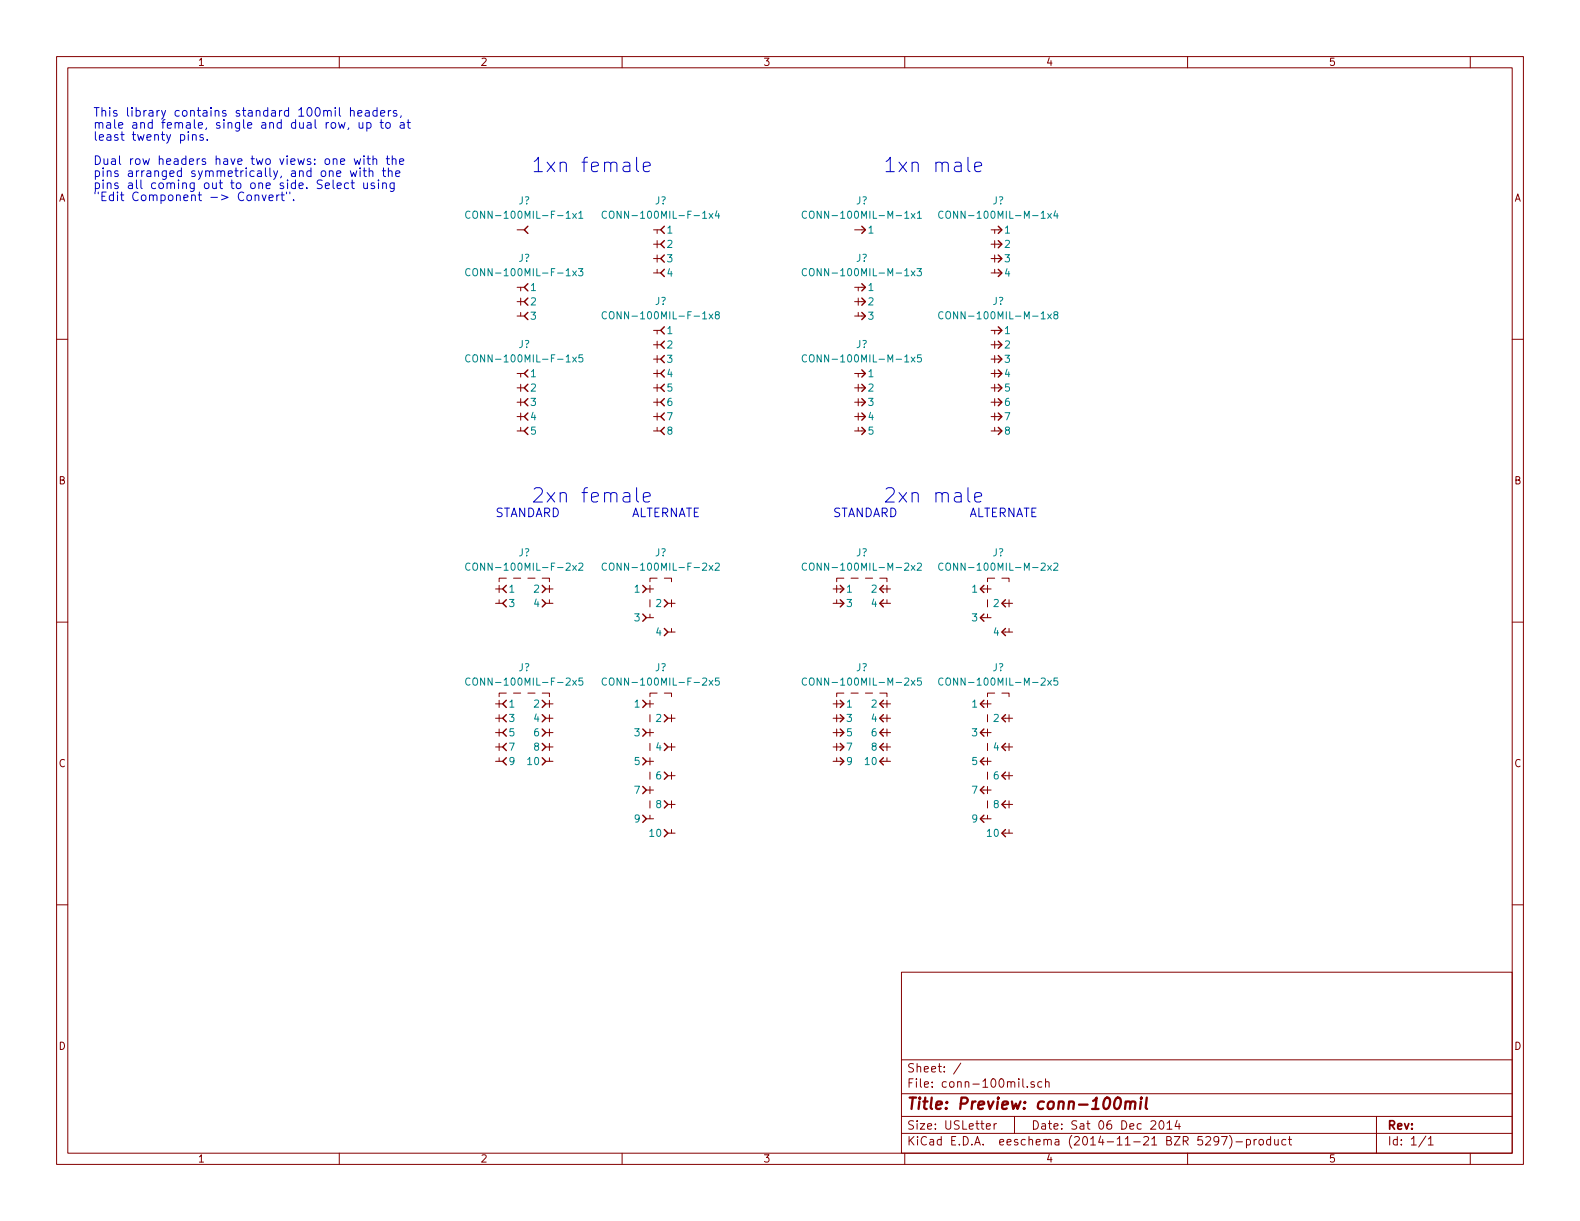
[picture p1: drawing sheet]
<svg xmlns="http://www.w3.org/2000/svg" width="279mm" height="216mm" viewBox="0 0 279 216" stroke-linecap="round" stroke-linejoin="round" font-family="sans-serif">
<g fill="none" stroke="#840000" stroke-width=".18">
<path d="M10 10h259.4v195.9h-259.4zM12 12h255.4v191.9h-255.4zM60 10v2M110 10v2M160 10v2M210 10v2M260 10v2M10 60h2M91.4 40.6h1.3M91.4 50.8h1.3M91.4 53.3h1.3M91.4 55.9h1.3"/>
<path d="M92.1 50.8v.6M92.1 52.7v1.3M92.1 55.2v.7M115.6 40.6h1.2M115.6 43.2h1.2M115.6 45.7h1.2M115.6 48.3h1.2M115.6 58.4h1.2M116.2 40.6v.7M116.2 42.5v1.3M116.2 45.1v1.3M116.2 47.6v.7"/>
<path d="M116.2 58.4v.7M151.1 40.6h1.9M151.1 50.8h1.9M151.1 53.3h1.9M151.1 55.9h1.9M151.8 50.8v.6M151.8 52.7v1.3M151.8 55.2v.7M175.3 40.6h1.9M175.3 43.2h1.9M175.3 45.7h1.9M175.3 48.3h1.9"/>
<path d="M175.3 58.4h1.9M175.9 40.6v.7M175.9 42.5v1.3M175.9 45.1v1.3M175.9 47.6v.7M175.9 58.4v.7M267.4 60h2M91.4 66h1.3M91.4 68.6h1.3M91.4 71.1h1.3M91.4 73.7h1.3M91.4 76.2h1.3"/>
<path d="M92.1 66v.7M92.1 67.9v1.3M92.1 70.5v1.3M92.1 73v1.3M92.1 75.6v.6M115.6 66h1.2M115.6 68.6h1.2M115.6 71.1h1.2M115.6 73.7h1.2M115.6 76.2h1.2M115.6 61h1.2M115.6 63.5h1.2"/>
<path d="M116.2 60.3v1.3M116.2 62.9v1.2M116.2 65.4v1.3M116.2 67.9v1.3M116.2 70.5v1.3M116.2 73v1.3M116.2 75.6v.6M151.1 66h1.9M151.1 68.6h1.9M151.1 71.1h1.9M151.1 73.7h1.9M151.1 76.2h1.9"/>
<path d="M151.8 66v.7M151.8 67.9v1.3M151.8 70.5v1.3M151.8 73v1.3M151.8 75.6v.6M175.3 66h1.9M175.3 68.6h1.9M175.3 71.1h1.9M175.3 73.7h1.9M175.3 76.2h1.9M175.3 61h1.9M175.3 63.5h1.9"/>
<path d="M175.9 60.3v1.3M175.9 62.9v1.2M175.9 65.4v1.3M175.9 67.9v1.3M175.9 70.5v1.3M175.9 73v1.3M175.9 75.6v.6M10 110h2M87.6 104.1h1.3M87.6 106.7h1.3M88.3 103.5v1.3M88.3 106v.7"/>
<path d="M89.5 102.2h-1.2v.7M90.8 102.2h1.3M93.3 102.2h1.3M95.9 102.2h1.3v.7M96.5 104.1h1.3M96.5 106.7h1.3M97.2 103.5v1.3M97.2 106v.7M114.3 104.1h1.3M114.3 109.2h1.3M114.9 103.5v1.3M114.9 106v1.3"/>
<path d="M114.9 108.6v.6M116.2 102.2h-1.3v.7M117.5 102.2h1.2v.7M118.1 106.7h1.3M118.1 111.8h1.3M118.7 106v1.3M118.7 111.1v.7M147.3 104.1h1.9M147.3 106.7h1.9M148 103.5v1.3M148 106v.7M149.2 102.2h-1.2v.7"/>
<path d="M150.5 102.2h1.3M153 102.2h1.3M155.6 102.2h1.2v.7M155.6 104.1h1.9M155.6 106.7h1.9M156.8 103.5v1.3M156.8 106v.7M173.4 104.1h1.9M173.4 109.2h1.9M174.6 103.5v1.3M174.6 106v1.3M174.6 108.6v.6"/>
<path d="M175.9 102.2h-1.3v.7M177.2 102.2h1.2v.7M177.2 106.7h1.9M177.2 111.8h1.9M178.4 106v1.3M178.4 111.1v.7M267.4 110h2M87.6 124.5h1.3M87.6 127h1.3M87.6 129.5h1.3M87.6 132.1h1.3M87.6 134.6h1.3"/>
<path d="M88.3 123.8v1.3M88.3 126.4v1.2M88.3 128.9v1.3M88.3 131.4v1.3M88.3 134v.6M89.5 122.6h-1.2v.6M90.8 122.6h1.3M93.3 122.6h1.3M95.9 122.6h1.3v.6M96.5 124.5h1.3M96.5 127h1.3M96.5 129.5h1.3"/>
<path d="M96.5 132.1h1.3M96.5 134.6h1.3M97.2 123.8v1.3M97.2 126.4v1.2M97.2 128.9v1.3M97.2 131.4v1.3M97.2 134v.6M114.3 124.5h1.3M114.3 129.5h1.3M114.3 134.6h1.3M114.3 139.7h1.3M114.9 123.8v1.3"/>
<path d="M114.9 126.4v1.2M114.9 128.9v1.3M114.9 131.4v1.3M114.9 134v1.3M114.9 136.5v1.3M114.9 139.1v1.2M116.2 122.6h-1.3v.6M117.5 122.6h1.2v.6M118.1 127h1.3M118.1 132.1h1.3M118.1 137.2h1.3M118.7 126.4v1.2"/>
<path d="M118.7 131.4v1.3M118.7 136.5v1.3M147.3 124.5h1.9M147.3 127h1.9M147.3 129.5h1.9M147.3 132.1h1.9M147.3 134.6h1.9M148 123.8v1.3M148 126.4v1.2M148 128.9v1.3M148 131.4v1.3M148 134v.6"/>
<path d="M149.2 122.6h-1.2v.6M150.5 122.6h1.3M153 122.6h1.3M155.6 122.6h1.2v.6M155.6 124.5h1.9M155.6 127h1.9M155.6 129.5h1.9M155.6 132.1h1.9M155.6 134.6h1.9M156.8 123.8v1.3M156.8 126.4v1.2M156.8 128.9v1.3"/>
<path d="M156.8 131.4v1.3M156.8 134v.6M173.4 124.5h1.9M173.4 129.5h1.9M173.4 134.6h1.9M173.4 139.7h1.9M174.6 123.8v1.3M174.6 126.4v1.2M174.6 128.9v1.3M174.6 131.4v1.3M174.6 134v1.3M174.6 136.5v1.3"/>
<path d="M174.6 139.1v1.2M175.9 122.6h-1.3v.6M177.2 122.6h1.2v.6M177.2 127h1.9M177.2 132.1h1.9M177.2 137.2h1.9M178.4 126.4v1.2M178.4 131.4v1.3M178.4 136.5v1.3M10 160h2M114.3 144.8h1.3M114.9 141.6v1.3"/>
<path d="M114.9 144.1v.7M118.1 142.2h1.3M118.1 147.3h1.3M118.7 141.6v1.3M118.7 146.7v.6M173.4 144.8h1.9M174.6 141.6v1.3M174.6 144.1v.7M177.2 142.2h1.9M177.2 147.3h1.9M178.4 141.6v1.3M178.4 146.7v.6"/>
<path d="M267.4 160h2M159.4 171.9h108v32h-108zM159.4 197.4h108M159.4 193.4h108M159.4 187.4h108M169.9 188l-1.3 1.9M174.4 199.2l.7-.2v-.2l-.4-.1-.3 .2 .1 .7h.6M175.8 198.7v1M176.2 198.7l-.4 .3M179.4 197.4v3M180.9 190.8v1.2l.2 .3M181.7 192.1v.2"/>
<path d="M182.9 191.3a.37 .37 0 0 0-.6 .2l.1 .2 .5 .1 .1 .2-.3 .3-.4-.1M184.2 191.3h-.4l-.3 .2 .1 .6 .2 .2 .4-.1M184.9 191.4l.2-.1h.4v1M184.9 190.8v1.5M203.5 198.3l.3-.1h.3l.3 .4-.9 1.1h.9M205.2 198.2h.1a.81 .81 0 0 1 .6 .6 .81 .81 0 0 1-.3 .8l-.1 .1a.8 .8 0 0 1-.6-.7 .8 .8 0 0 1 .3-.8zM206.4 198.6l.4-.4v1.5M206.4 199.7h.8M208.2 198.1l-.4 1.1h.9M208.5 198.7v1M243.4 197.4v6.5M60 203.9v2"/>
<path d="M110 203.9v2M159.4 200.4h108M160 203.9v2M210 203.9v2M215.5 201.6l-.3 .3h-.3l-.2-.3v-.4l.1-.2h.4l.2 .1a1.19 1.19 0 0 1-.2 1.3l-.4 .1M216 201h1l-.6 1.5M217.4 200.8a1.71 1.71 0 0 1 0 2.2M218.6 201.9h1.1M220.4 201.5h.5l.2 .3-.1 .6h-.6M220.4 201.5v1.5M221.8 201.5v1M222.2 201.5l-.4 .3"/>
<path d="M222.7 201.6l.2-.1 .4 .1 .1 .6-.1 .2-.4 .1-.2-.2zM224.7 201.5h-.4l-.3 .3 .1 .5 .2 .2 .4-.1M224.7 201v1.5M225.4 201.5l.1 .9 .3 .1 .2-.2M226 201.5v1M227.4 201.5h-.5l-.2 .3v.5l.2 .2 .5-.1M227.8 201.5h.6M228 201v1.3l.4 .2M252.1 200.9l-1.2 1.9M252.6 201.4l.4-.4v1.5M252.6 202.5h.8M260 203.9v2"/>
</g>
<path d="M197.3 194.3a.46 .46 0 0 1 .5-.2 .46 .46 0 0 1 .4 .4 1.19 1.19 0 0 1-.8 1.6l-.2-.1a1.5 1.5 0 0 1 .1-1.7zM199.1 194.9a.52 .52 0 0 1 .8 .1l-.1 1.1M199.1 194.8l-.2 1.3M199.9 195a.52 .52 0 0 1 .8-.2v1.3M201.8 194.8l-.2 1.3M201.8 194.1v.2l.1-.1-.1-.1v.2M202.8 194.1l-.2 1.7 .2 .3" fill="none" stroke="#840000" stroke-width=".41"/>
<g fill="none" stroke="#840000" stroke-width=".25">
<path d="M93.3 40l-.6 .6 .6 .7M93.3 55.2l-.6 .7 .6 .6M93.3 52.7l-.6 .6 .6 .7M93.3 50.2l-.6 .6 .6 .6M117.5 47.6l-.7 .7 .7 .6M117.5 45.1l-.7 .6 .7 .7M117.5 42.5l-.7 .7 .7 .6M117.5 40l-.7 .6 .7 .7M117.5 57.8l-.7 .6 .7 .7M152.4 55.2l.6 .7-.6 .6M152.4 52.7l.6 .6-.6 .7M152.4 50.2l.6 .6-.6 .6"/>
<path d="M152.4 40l.6 .6-.6 .7M176.5 47.6l.7 .7-.7 .6M176.5 45.1l.7 .6-.7 .7M176.5 42.5l.7 .7-.7 .6M176.5 40l.7 .6-.7 .7M176.5 57.8l.7 .6-.7 .7M93.3 75.6l-.6 .6 .6 .6M93.3 73l-.6 .7 .6 .6M93.3 70.5l-.6 .6 .6 .7M93.3 67.9l-.6 .7 .6 .6M93.3 65.4l-.6 .6 .6 .7M117.5 75.6l-.7 .6 .7 .6"/>
<path d="M117.5 73l-.7 .7 .7 .6M117.5 70.5l-.7 .6 .7 .7M117.5 67.9l-.7 .7 .7 .6M117.5 65.4l-.7 .6 .7 .7M117.5 62.9l-.7 .6 .7 .6M117.5 60.3l-.7 .7 .7 .6M152.4 75.6l.6 .6-.6 .6M152.4 73l.6 .7-.6 .6M152.4 70.5l.6 .6-.6 .7M152.4 67.9l.6 .7-.6 .6M152.4 65.4l.6 .6-.6 .7M176.5 75.6l.7 .6-.7 .6"/>
<path d="M176.5 73l.7 .7-.7 .6M176.5 70.5l.7 .6-.7 .7M176.5 67.9l.7 .7-.7 .6M176.5 65.4l.7 .6-.7 .7M176.5 62.9l.7 .6-.7 .6M176.5 60.3l.7 .7-.7 .6M89.5 106l-.6 .7 .6 .6M89.5 103.5l-.6 .6 .6 .7M95.9 106l.6 .7-.6 .6M95.9 103.5l.6 .6-.6 .7M113.7 108.6l.6 .6-.6 .7M113.7 103.5l.6 .6-.6 .7"/>
<path d="M117.5 111.1l.6 .7-.6 .6M117.5 106l.6 .7-.6 .6M148.6 106l.6 .7-.6 .6M148.6 103.5l.6 .6-.6 .7M156.2 106l-.6 .7 .6 .6M156.2 103.5l-.6 .6 .6 .7M174 108.6l-.6 .6 .6 .7M174 103.5l-.6 .6 .6 .7M177.8 111.1l-.6 .7 .6 .6M177.8 106l-.6 .7 .6 .6M89.5 134l-.6 .6 .6 .7M89.5 131.4l-.6 .7 .6 .6"/>
<path d="M89.5 128.9l-.6 .6 .6 .7M89.5 126.4l-.6 .6 .6 .6M89.5 123.8l-.6 .7 .6 .6M95.9 134l.6 .6-.6 .7M95.9 131.4l.6 .7-.6 .6M95.9 128.9l.6 .6-.6 .7M95.9 126.4l.6 .6-.6 .6M95.9 123.8l.6 .7-.6 .6M113.7 139.1l.6 .6-.6 .6M113.7 134l.6 .6-.6 .7M113.7 128.9l.6 .6-.6 .7M113.7 123.8l.6 .7-.6 .6"/>
<path d="M117.5 136.5l.6 .7-.6 .6M117.5 131.4l.6 .7-.6 .6M117.5 126.4l.6 .6-.6 .6M148.6 134l.6 .6-.6 .7M148.6 131.4l.6 .7-.6 .6M148.6 128.9l.6 .6-.6 .7M148.6 126.4l.6 .6-.6 .6M148.6 123.8l.6 .7-.6 .6M156.2 134l-.6 .6 .6 .7M156.2 131.4l-.6 .7 .6 .6M156.2 128.9l-.6 .6 .6 .7M156.2 126.4l-.6 .6 .6 .6"/>
<path d="M156.2 123.8l-.6 .7 .6 .6M174 139.1l-.6 .6 .6 .6M174 134l-.6 .6 .6 .7M174 128.9l-.6 .6 .6 .7M174 123.8l-.6 .7 .6 .6M177.8 136.5l-.6 .7 .6 .6M177.8 131.4l-.6 .7 .6 .6M177.8 126.4l-.6 .6 .6 .6M113.7 144.1l.6 .7-.6 .6M117.5 146.7l.6 .6-.6 .7M117.5 141.6l.6 .6-.6 .7M174 144.1l-.6 .7 .6 .6"/>
<path d="M177.8 146.7l-.6 .6 .6 .7M177.8 141.6l-.6 .6 .6 .7"/>
</g>
<g fill="none" stroke="#008484" stroke-width=".18">
<path d="M83.1 37.4a.5 .5 0 0 0-.6 0 .5 .5 0 0 0-.2 .6l.1 .4a.41 .41 0 0 0 .7 .1M83.7 37.5l.2-.2 .4 .1a.83 .83 0 0 1-.1 1.2 .44 .44 0 0 1-.6-.4zM101.3 37.7l.6 .9M101.9 37.7l-.6 .9M102.4 37.7l.3-.4v1.3M102.4 38.6h.7M107.2 37.4a.5 .5 0 0 0-.6 0 .5 .5 0 0 0-.1 .6l.1 .4a.41 .41 0 0 0 .6 .1M107.8 37.5l.2-.2 .4 .1a.83 .83 0 0 1-.1 1.2 .44 .44 0 0 1-.6-.4zM125.4 37.7l.7 .9M126.1 37.7l-.7 .9M126.8 37.3l-.3 .9h.8M127.1 37.7v.9"/>
<path d="M142.6 37.4a.5 .5 0 0 0-.6 0 .5 .5 0 0 0-.1 .6l.1 .4a.41 .41 0 0 0 .6 .1M143.2 37.5l.2-.2 .4 .1a.83 .83 0 0 1-.1 1.2 .44 .44 0 0 1-.6-.4zM161.1 37.7l.7 .9M161.8 37.7l-.7 .9M162.2 37.7l.4-.4v1.3M162.2 38.6h.7M166.8 37.4a.5 .5 0 0 0-.7 0 .5 .5 0 0 0-.1 .6l.1 .4a.41 .41 0 0 0 .7 .1M167.3 37.5l.2-.2 .4 .1a.83 .83 0 0 1-.1 1.2 .44 .44 0 0 1-.5-.4zM185.3 37.7l.6 .9M185.9 37.7l-.6 .9M186.6 37.3l-.2 .9h.7M186.9 37.7v.9"/>
<path d="M83.1 47.6a.5 .5 0 0 0-.6 0 .5 .5 0 0 0-.2 .6l.1 .4a.41 .41 0 0 0 .7 0M83.8 47.5h.5a.83 .83 0 0 1-.1 1.3 .44 .44 0 0 1-.6-.5l.1-.6zM101.3 47.9l.6 .9M101.9 47.9l-.6 .9M102.3 47.5h.8l-.5 .5 .4 .1v.5l-.2 .2-.5-.2M107.2 55.2a.5 .5 0 0 0-.6 0 .5 .5 0 0 0-.1 .6l.1 .4a.41 .41 0 0 0 .6 .1M107.8 55.3l.2-.2 .4 .1a.83 .83 0 0 1-.1 1.2 .44 .44 0 0 1-.6-.4zM125.4 55.5l.7 .9M126.1 55.5l-.7 .9M126.7 55.7l-.2-.3 .1-.2h.6v.3l-.6 .2-.1 .2v.4l.2 .1h.3l.2-.3v-.3l-.2-.1M142.6 47.6a.5 .5 0 0 0-.6 0 .5 .5 0 0 0-.1 .6l.1 .4a.41 .41 0 0 0 .6 0M143.3 47.5h.5a.83 .83 0 0 1-.1 1.3 .44 .44 0 0 1-.6-.5l.1-.6z"/>
<path d="M161.1 47.9l.7 .9M161.8 47.9l-.7 .9M162.2 47.5h.7l-.4 .5 .4 .1v.5l-.2 .2-.5-.2M166.8 55.2a.5 .5 0 0 0-.7 0 .5 .5 0 0 0-.1 .6l.1 .4a.41 .41 0 0 0 .7 .1M167.3 55.3l.2-.2 .4 .1a.83 .83 0 0 1-.1 1.2 .44 .44 0 0 1-.5-.4zM185.3 55.5l.6 .9M185.9 55.5l-.6 .9M186.6 55.7l-.2-.3 .1-.2h.5v.3l-.5 .2-.1 .2v.4l.2 .1h.2l.3-.3-.1-.3-.2-.1M83.1 62.8a.5 .5 0 0 0-.6 0 .5 .5 0 0 0-.2 .6l.1 .4a.41 .41 0 0 0 .7 .1M83.7 62.9l.2-.2 .4 .1a.83 .83 0 0 1-.1 1.2 .44 .44 0 0 1-.6-.4zM101.3 63.1l.6 .9M101.9 63.1l-.6 .9"/>
<path d="M103 62.7h-.6v.6l.1-.1 .5 .1v.6l-.2 .1-.4-.1M142.6 62.8a.5 .5 0 0 0-.6 0 .5 .5 0 0 0-.1 .6l.1 .4a.41 .41 0 0 0 .6 .1M143.2 62.9l.2-.2 .4 .1a.83 .83 0 0 1-.1 1.2 .44 .44 0 0 1-.6-.4zM161.1 63.1l.7 .9M161.8 63.1l-.7 .9M162.9 62.7h-.6l-.1 .6 .2-.1 .5 .1v.6l-.2 .1-.5-.1M83.1 99.7a.5 .5 0 0 0-.6 0 .5 .5 0 0 0-.2 .6l.1 .3a.41 .41 0 0 0 .7 .1M83.7 99.7l.2-.1h.4a.83 .83 0 0 1-.1 1.2 .44 .44 0 0 1-.6-.4zM101.3 100l.6 .8M101.9 100l-.6 .8M102.4 99.7l.4-.1 .2 .1 .1 .2-.8 .9h.8M107.2 99.7a.5 .5 0 0 0-.6 0 .5 .5 0 0 0-.1 .6l.1 .3a.41 .41 0 0 0 .6 .1"/>
<path d="M107.8 99.7l.2-.1h.4a.83 .83 0 0 1-.1 1.2 .44 .44 0 0 1-.6-.4zM125.4 100l.7 .8M126.1 100l-.7 .8M126.5 99.7l.5-.1 .2 .1v.2l-.8 .9h.8M142.6 99.7a.5 .5 0 0 0-.6 0 .5 .5 0 0 0-.1 .6l.1 .3a.41 .41 0 0 0 .6 .1M143.3 99.6h.5a.83 .83 0 0 1-.1 1.2 .44 .44 0 0 1-.6-.4l.1-.7zM161.1 100l.7 .8M161.8 100l-.7 .8M162.2 99.7l.5-.1 .2 .1v.2l-.7 .9h.7M166.8 99.7a.5 .5 0 0 0-.7 0 .5 .5 0 0 0-.1 .6l.1 .3a.41 .41 0 0 0 .7 .1M167.3 99.7l.2-.1h.4a.83 .83 0 0 1-.1 1.2 .44 .44 0 0 1-.5-.4zM185.3 100l.6 .8"/>
<path d="M185.9 100l-.6 .8M186.4 99.7l.4-.1 .2 .1 .1 .2-.8 .9h.8M83.1 120a.5 .5 0 0 0-.6 0 .5 .5 0 0 0-.2 .6l.1 .4a.41 .41 0 0 0 .7 0M103 119.9h-.6v.6l.1-.1 .5 .1v.5l-.2 .2-.4-.2M107.2 120a.5 .5 0 0 0-.6 0 .5 .5 0 0 0-.1 .6l.1 .4a.41 .41 0 0 0 .6 0M127.2 119.9h-.7v.6l.2-.1 .5 .1v.5l-.2 .2-.5-.2M142.6 120a.5 .5 0 0 0-.6 0 .5 .5 0 0 0-.1 .6l.1 .4a.41 .41 0 0 0 .6 0M162.9 119.9h-.6l-.1 .6 .2-.1 .5 .1v.5l-.2 .2-.5-.2M166.8 120a.5 .5 0 0 0-.7 0 .5 .5 0 0 0-.1 .6l.1 .4a.41 .41 0 0 0 .7 0M187 119.9h-.6v.6l.1-.1 .5 .1v.5l-.2 .2-.4-.2M83.7 120.1l.2-.2h.4a.83 .83 0 0 1-.1 1.3 .44 .44 0 0 1-.6-.5zM101.3 120.3l.6 .9"/>
<path d="M101.9 120.3l-.6 .9M107.8 120.1l.2-.2h.4a.83 .83 0 0 1-.1 1.3 .44 .44 0 0 1-.6-.5zM125.4 120.3l.7 .9M126.1 120.3l-.7 .9M143.2 120.1l.2-.2h.4a.83 .83 0 0 1-.1 1.3 .44 .44 0 0 1-.6-.5zM161.1 120.3l.7 .9M161.8 120.3l-.7 .9M167.3 120.1l.2-.2h.4a.83 .83 0 0 1-.1 1.3 .44 .44 0 0 1-.5-.5zM185.3 120.3l.6 .9M185.9 120.3l-.6 .9"/>
</g>
<g fill="none" stroke="#0000c2" stroke-width=".18">
<path d="M62 19.7l.1-.1a.36 .36 0 0 1 .5 .2v.7M62 19v1.5M64.6 19.6h.6l.1 .9M65.3 19.9l-.5 .1a.3 .3 0 0 0-.2 .3 .3 .3 0 0 0 .2 .2h.5M66.7 19.6a.48 .48 0 0 0-.7 .1v.7a.48 .48 0 0 0 .7 .1M66.7 19v1.5M68.7 19.5v1M69.1 19.5l-.3 .1-.1 .2M70.1 19.6l-.3-.1-.3 .3 .1 .2 .5 .1v.4h-.6M34 24l.1-.1a.36 .36 0 0 1 .6 .1v.8M34 23.8v1M35.9 23.9l-.3-.1-.3 .2 .1 .2 .5 .2v.3h-.6"/>
<path d="M36.7 24.7v.1M45.1 34.6l.1-.1a.36 .36 0 0 1 .6 .2v.8M45.1 34.5v1M46.4 34.5l.3 1 .4-1M47.6 35l.7-.2-.1-.3h-.4l-.2 .2 .1 .7h.5M48.9 34.5v1M49.4 34.5h-.3l-.2 .3M49.9 34v1.3l.4 .2M51.9 35.3v.2M58.9 31.8v1.3l.2 .3M59.6 32.8l.8-.1-.1-.3-.5-.1-.2 .3 .1 .7h.6M59.9 21.7l.2 1 .3-.7 .3 .7 .3-1"/>
<path d="M61.6 32.4a.48 .48 0 0 0-.6 .1v.7a.48 .48 0 0 0 .6 .1M61.7 22.6l-.2 .3M62 30.2l.2 1 .3-.7 .3 .7 .3-1M62.1 32.3h.6M62.3 31.8v1.3l.4 .3M62.6 28.1l.3 1 .3-.7 .3 .7 .3-1M63.3 20l.7-.1-.1-.3-.4-.1-.2 .3v.7h.6M63.5 21.7v.8a.38 .38 0 0 0 .7 0M63.7 29.7v.1M63.7 30.2v1M64.2 21.7v1M64.2 30.2h.6"/>
<path d="M64.3 32.3v.8a.38 .38 0 0 0 .7 .1M64.4 27.6v.1M64.4 28.1v1M64.4 29.7v1.3l.4 .2M64.9 21.7a.48 .48 0 0 1 .6 .1v.7a.48 .48 0 0 1-.6 .1M64.9 21.7v1.5M64.9 28.1h.6M65 32.3v1.1M65.1 27.6v1.3l.4 .2M65.3 30.4l.1-.1a.36 .36 0 0 1 .5 .1v.8M65.3 29.7v1.5M66 28.2v-.1a.36 .36 0 0 1 .6 .2v.8"/>
<path d="M66 27.6v1.5M66.2 32.4l-.4-.1-.2 .3 .1 .2 .5 .1v.4h-.6M66.9 31.8v.2M66.9 32.3v1.1M67.2 21.7h.6M67.3 20l.7-.1v-.3l-.5-.1-.2 .3 .1 .7h.6M67.4 21.2v1.3l.4 .2M67.6 30.2h.6M67.7 32.5v-.1a.36 .36 0 0 1 .6 .2v.8M67.7 32.3v1.1M67.8 29.7v1.3l.4 .2M68.3 28.1h.6"/>
<path d="M68.4 21.7h.3l.3 .3v.4l-.3 .3-.3-.1-.2-.2v-.4zM68.5 27.6v1.3l.4 .2M68.7 30.4l.1-.1a.36 .36 0 0 1 .5 .1v.8M68.7 29.7v1.5M69.4 28.2v-.1a.36 .36 0 0 1 .6 .2v.8M69.4 27.6v1.5M69.7 32.3v1.3l-.3 .3-.4-.1M69.7 32.4a.48 .48 0 0 0-.7 .1v.7a.48 .48 0 0 0 .7 .1M70 30.7l.7-.1-.1-.3-.4-.1-.2 .2 .1 .7h.5M70.7 28.6l.7-.2-.1-.3h-.4l-.2 .2v.7h.6M70.8 21.7h.6l.1 1M70.9 20.5l-.1 .3"/>
<path d="M71.5 22l-.5 .1a.3 .3 0 0 0-.3 .3 .3 .3 0 0 0 .3 .3l.5-.1M72 21.7h.6M72.2 21.2v1.3l.4 .2M112.6 27.8v2.2l.3 .4M113.8 29.5l1.2-.2-.1-.5-.8-.1-.2 .1-.1 .2v1l.1 .2 .2 .2 .8-.2M172.4 29.5l1.2-.2-.1-.5-.8-.1-.2 .1-.1 .2v1l.1 .2 .2 .2 .8-.2M112.6 86.2v2.2l.3 .4M113.8 87.9l1.2-.2-.1-.5-.8-.1-.2 .1-.1 .3v.9l.1 .2 .2 .2 .8-.2M172.4 87.9l1.2-.2-.1-.5-.8-.1-.2 .1-.1 .3v.9l.1 .2 .2 .2 .8-.2"/>
</g>
<g font-size="3.5" fill="#0000c2">
<text x="94" y="30.5">1xn female</text>
<text x="156.2" y="30.5">1xn male</text>
<text x="94" y="88.9">2xn female</text>
<text x="156.2" y="88.9">2xn male</text>
</g>
<text font-size="2.8" fill="#840000" x="160.4" y="196.2">Title: Preview: conn-100mil</text>
<g font-size="2.1" fill="#0000c2">
<text x="16.5" y="20.6">This library contains standard 100mil headers,</text>
<text x="16.5" y="22.8">male and female, single and dual row, up to at</text>
<text x="16.5" y="24.9">least twenty pins.</text>
<text x="16.5" y="29.2">Dual row headers have two views: one with the</text>
<text x="16.5" y="31.3">pins arranged symmetrically, and one with the</text>
<text x="16.5" y="33.4">pins all coming out to one side. Select using</text>
<text x="16.5" y="35.6">&quot;Edit Component -&gt; Convert&quot;.</text>
<text x="87.6" y="91.4">STANDARD</text>
<text x="111.8" y="91.4">ALTERNATE</text>
<text x="147.3" y="91.4">STANDARD</text>
<text x="171.4" y="91.4">ALTERNATE</text>
</g>
<g font-size="2.1" fill="#840000">
<text x="160.4" y="189.6">Sheet: /</text>
<text x="160.4" y="192.3">File: conn-100mil.sch</text>
<text x="160.4" y="202.5">KiCad E.D.A. eeschema (2014-11-21 BZR 5297)-product</text>
<text x="160.4" y="199.7">Size: USLetter</text>
<text x="182.4" y="199.7">Date: Sat 06 Dec 2014</text>
<text x="245.4" y="199.7">Rev:</text>
<text x="245.4" y="202.5">Id: 1/1</text>
</g>
<g font-size="1.8" fill="#840000">
<text x="35" y="11.6">1</text>
<text x="85" y="11.6">2</text>
<text x="135" y="11.6">3</text>
<text x="185" y="11.6">4</text>
<text x="235" y="11.6">5</text>
<text x="10.4" y="35.6">A</text>
<text x="267.8" y="35.6">A</text>
<text x="10.4" y="85.6">B</text>
<text x="267.8" y="85.6">B</text>
<text x="10.4" y="135.6">C</text>
<text x="267.8" y="135.6">C</text>
<text x="10.4" y="185.6">D</text>
<text x="267.8" y="185.6">D</text>
<text x="35" y="205.5">1</text>
<text x="85" y="205.5">2</text>
<text x="135" y="205.5">3</text>
<text x="185" y="205.5">4</text>
<text x="235" y="205.5">5</text>
</g>
<g font-size="1.8" fill="#008484">
<text x="84.2" y="38.7">CONN-100MIL-F-1x1</text>
<text x="91.7" y="36.1">J?</text>
<text x="108.4" y="38.7">CONN-100MIL-F-1x4</text>
<text x="115.8" y="36.1">J?</text>
<text x="117.9" y="41.3">1</text>
<text x="143.7" y="38.7">CONN-100MIL-M-1x1</text>
<text x="151.4" y="36.1">J?</text>
<text x="153.4" y="41.3">1</text>
<text x="167.8" y="38.7">CONN-100MIL-M-1x4</text>
<text x="175.5" y="36.1">J?</text>
<text x="177.5" y="41.3">1</text>
<text x="91.7" y="46.3">J?</text>
<text x="117.9" y="43.8">2</text>
<text x="117.9" y="46.4">3</text>
<text x="151.4" y="46.3">J?</text>
<text x="177.5" y="43.8">2</text>
<text x="177.5" y="46.4">3</text>
<text x="84.2" y="48.8">CONN-100MIL-F-1x3</text>
<text x="93.7" y="51.4">1</text>
<text x="93.7" y="54">2</text>
<text x="115.8" y="53.9">J?</text>
<text x="117.9" y="48.9">4</text>
<text x="143.7" y="48.8">CONN-100MIL-M-1x3</text>
<text x="153.4" y="51.4">1</text>
<text x="153.4" y="54">2</text>
<text x="175.5" y="53.9">J?</text>
<text x="177.5" y="48.9">4</text>
<text x="93.7" y="56.5">3</text>
<text x="108.4" y="56.4">CONN-100MIL-F-1x8</text>
<text x="117.9" y="59.1">1</text>
<text x="153.4" y="56.5">3</text>
<text x="167.8" y="56.4">CONN-100MIL-M-1x8</text>
<text x="177.5" y="59.1">1</text>
<text x="84.2" y="64.1">CONN-100MIL-F-1x5</text>
<text x="91.7" y="61.5">J?</text>
<text x="117.9" y="61.6">2</text>
<text x="117.9" y="64.1">3</text>
<text x="143.7" y="64.1">CONN-100MIL-M-1x5</text>
<text x="151.4" y="61.5">J?</text>
<text x="177.5" y="61.6">2</text>
<text x="177.5" y="64.1">3</text>
<text x="93.7" y="66.7">1</text>
<text x="93.7" y="69.2">2</text>
<text x="93.7" y="71.8">3</text>
<text x="117.9" y="66.7">4</text>
<text x="117.9" y="69.2">5</text>
<text x="117.9" y="71.8">6</text>
<text x="153.4" y="66.7">1</text>
<text x="153.4" y="69.2">2</text>
<text x="153.4" y="71.8">3</text>
<text x="177.5" y="66.7">4</text>
<text x="177.5" y="69.2">5</text>
<text x="177.5" y="71.8">6</text>
<text x="93.7" y="74.3">4</text>
<text x="93.7" y="76.8">5</text>
<text x="117.9" y="74.3">7</text>
<text x="117.9" y="76.8">8</text>
<text x="153.4" y="74.3">4</text>
<text x="153.4" y="76.8">5</text>
<text x="177.5" y="74.3">7</text>
<text x="177.5" y="76.8">8</text>
<text x="84.2" y="100.9">CONN-100MIL-F-2x2</text>
<text x="91.7" y="98.3">J?</text>
<text x="108.4" y="100.9">CONN-100MIL-F-2x2</text>
<text x="115.8" y="98.3">J?</text>
<text x="143.7" y="100.9">CONN-100MIL-M-2x2</text>
<text x="151.4" y="98.3">J?</text>
<text x="167.8" y="100.9">CONN-100MIL-M-2x2</text>
<text x="175.5" y="98.3">J?</text>
<text x="89.9" y="104.8">1</text>
<text x="89.9" y="107.3">3</text>
<text x="94.5" y="104.8">2</text>
<text x="94.5" y="107.3">4</text>
<text x="112.3" y="104.8">1</text>
<text x="116.1" y="107.3">2</text>
<text x="149.6" y="104.8">1</text>
<text x="149.6" y="107.3">3</text>
<text x="154.2" y="104.8">2</text>
<text x="154.2" y="107.3">4</text>
<text x="172" y="104.8">1</text>
<text x="175.8" y="107.3">2</text>
<text x="112.3" y="109.9">3</text>
<text x="116.1" y="112.4">4</text>
<text x="172" y="109.9">3</text>
<text x="175.8" y="112.4">4</text>
<text x="91.7" y="118.7">J?</text>
<text x="115.8" y="118.7">J?</text>
<text x="151.4" y="118.7">J?</text>
<text x="175.5" y="118.7">J?</text>
<text x="84.2" y="121.2">CONN-100MIL-F-2x5</text>
<text x="89.9" y="125.1">1</text>
<text x="94.5" y="125.1">2</text>
<text x="108.4" y="121.2">CONN-100MIL-F-2x5</text>
<text x="112.3" y="125.1">1</text>
<text x="143.7" y="121.2">CONN-100MIL-M-2x5</text>
<text x="149.6" y="125.1">1</text>
<text x="154.2" y="125.1">2</text>
<text x="167.8" y="121.2">CONN-100MIL-M-2x5</text>
<text x="172" y="125.1">1</text>
<text x="89.9" y="127.6">3</text>
<text x="89.9" y="130.2">5</text>
<text x="94.5" y="127.6">4</text>
<text x="94.5" y="130.2">6</text>
<text x="112.3" y="130.2">3</text>
<text x="116.1" y="127.6">2</text>
<text x="149.6" y="127.6">3</text>
<text x="149.6" y="130.2">5</text>
<text x="154.2" y="127.6">4</text>
<text x="154.2" y="130.2">6</text>
<text x="172" y="130.2">3</text>
<text x="175.8" y="127.6">2</text>
<text x="89.9" y="132.7">7</text>
<text x="89.9" y="135.3">9</text>
<text x="93.5" y="135.3">10</text>
<text x="94.5" y="132.7">8</text>
<text x="112.3" y="135.3">5</text>
<text x="116.1" y="132.7">4</text>
<text x="116.1" y="137.8">6</text>
<text x="149.6" y="132.7">7</text>
<text x="149.6" y="135.3">9</text>
<text x="153.2" y="135.3">10</text>
<text x="154.2" y="132.7">8</text>
<text x="172" y="135.3">5</text>
<text x="175.8" y="132.7">4</text>
<text x="175.8" y="137.8">6</text>
<text x="112.3" y="140.3">7</text>
<text x="116.1" y="142.9">8</text>
<text x="172" y="140.3">7</text>
<text x="175.8" y="142.9">8</text>
<text x="112.3" y="145.4">9</text>
<text x="115.1" y="148">10</text>
<text x="172" y="145.4">9</text>
<text x="174.8" y="148">10</text>
</g>
</svg>
